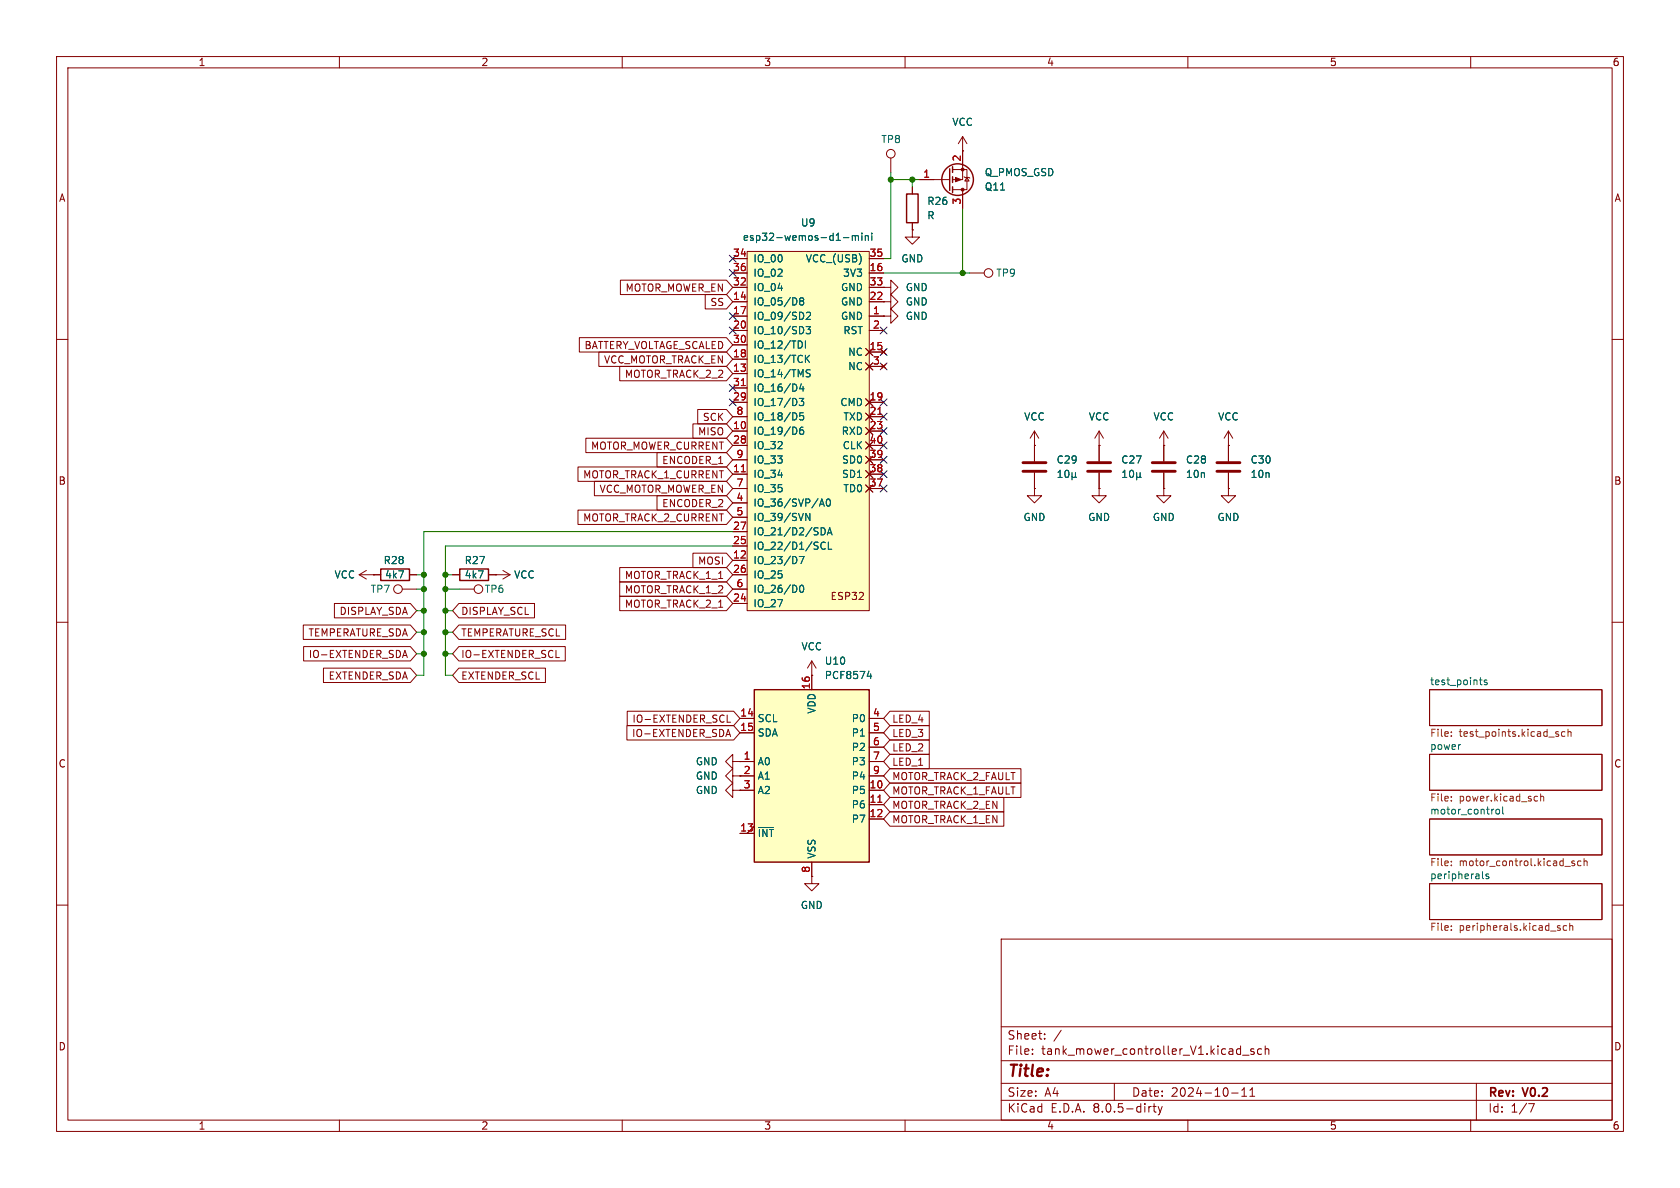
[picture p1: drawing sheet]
<svg xmlns="http://www.w3.org/2000/svg" width="297mm" height="210mm" viewBox="0 0 297 210" stroke-linecap="round" stroke-linejoin="round" font-family="sans-serif">
<g fill="none" stroke="#840000" stroke-width=".18">
<path d="M10 10h277v190h-277zM12 12h273v186h-273zM60 10v2M110 10v2M160 10v2M210 10v2M260 10v2M10 60h2M285 60h2M182.9 78.7h.1M182.9 76.2l-.8 1.3M182.9 76.2v5.3"/>
<path d="M182.9 76.2l.7 1.3M194.3 78.7h.1M194.3 76.2v5.3M194.3 76.2l-.8 1.3M194.3 76.2l.8 1.3M205.7 78.7h.1M205.7 76.2v5.3M205.7 76.2l-.7 1.3M205.7 76.2l.8 1.3M217.2 78.7h.1M217.2 76.2l-.8 1.3M217.2 76.2v5.3"/>
<path d="M217.2 76.2l.7 1.3M182.9 86.4v1.2h1.2l-1.2 1.3-1.3-1.3h1.3M182.9 86.4h.1M182.9 83.6v2.8M194.3 86.4v1.2h1.3l-1.3 1.3-1.3-1.3h1.3M194.3 86.4h.1M194.3 83.6v2.8M205.7 86.4v1.2h1.3l-1.3 1.3-1.2-1.3h1.2M205.7 86.4h.1M205.7 83.6v2.8M217.2 86.4v1.2h1.2l-1.2 1.3-1.3-1.3h1.3M217.2 86.4h.1"/>
<path d="M217.2 83.6v2.8M10 110h2M63.5 101.6h3.8M63.5 101.6l1.3 .8M64.8 100.8l-1.3 .8M66 101.6h.1M71.1 104.1h2.6M72.4 101.6h1.3M285 110h2M252.7 121.9h30.5v6.4h-30.5zM252.7 133.4h30.5v6.3h-30.5zM10 160h2"/>
<path d="M252.7 144.8h30.5v6.3h-30.5zM252.7 156.2h30.5v6.4h-30.5zM285 160h2M177 166h108v32h-108zM60 198v2M110 198v2M160 198v2M177 194.5h108M177 191.5h108M177 187.5h108M177 181.5h108M182.5 186.3v.1"/>
<path d="M182.5 185.5v.1M184.7 183.6v.1M184.7 182.8v.1M187.6 182.1l-1.3 2M197 191.5v3M203.5 195.6l-.3 .1M203.8 195.6h.6M204 195.1v1.3l.4 .2M204.7 195.6l.4 1M205.1 196.6l-.1 .4-.3 .1M205.5 195.6l-.4 1M210 198v2"/>
<path d="M217.7 193.2h1.2M219.5 193.8h.9M219.5 192.7l.5-.4v1.5M219.7 186.5h1.1M221 193.8h.8M221 192.7l.4-.4v1.5M221.7 185.5l-.4-.1-.2 .2 .1 .2 .5 .2v.3h-.6M223 185.5l-.4-.1-.3 .3v.4l.2 .2h.5M223.7 185.5l.2-.1 .3 .1 .1 .9M223.7 184.9v1.5M260 198v2M261 191.5v6.5"/>
<path d="M270.2 195.1h1l-.6 1.5"/>
<circle cx="70.4" cy="104.1" r=".76"/>
</g>
<g fill="none" stroke="#006464" stroke-width=".18">
<path d="M187 84.4h.8M187 83.5l.4-.4v1.3M188.4 83.3l.2-.2a.68 .68 0 0 1 .4 .7 .68 .68 0 0 1-.4 .6l-.2-.1-.1-.4zM189.5 84.2l.2 .2h.2l.2-.2M189.5 83.6v1.2M190.1 84.2l.2 .2M190.1 83.6v.6M198.5 84.4h.7M198.5 83.5l.3-.4v1.3M199.8 83.3l.2-.2a.68 .68 0 0 1 .4 .7 .68 .68 0 0 1-.4 .6l-.2-.1-.1-.4zM201 84.2l.1 .2h.3l.2-.2M201 83.6v1.2"/>
<path d="M201.6 84.2l.1 .2M201.6 83.6v.6M258.1 131.6h.1M261.5 120.2h.5M261.8 121h.2M262.9 120.3l-.3-.1-.2 .2v.2l.5 .1v.3h-.5M262.1 154.1v1.1l.2 .1M263.2 154.5h-.3l-.2 .2v.2l.5 .1v.3h-.5M264 143.1h.1M264.6 143.1h.3l.2 .2v.4l-.2 .2-.3-.1-.2-.1zM265.7 142.6v1.1l.1 .2"/>
</g>
<g fill="none" stroke="#725600" stroke-width=".18">
<path d="M256.6 129.4v.1M256.6 130.1v.1M275.2 129.8h.3l.1 .2-.2 .2h-.3M275.2 129.3l.3 .1M276.7 129.4l-.4-.1-.2 .3 .1 .5h.5M277.2 129.5l.2-.2 .3 .1v.8M277.2 128.9v1.3M256.6 152.9v.1M256.6 140.8v.1M256.6 141.5v.1M256.6 152.3v.1M271.5 140.8h.3"/>
<path d="M271.8 141.5l-.3 .1M272.4 140.9l.1-.1h.3l.1 .8M272.4 140.3v1.3M278.4 152.3l-.4-.1-.1 .2v.2l.5 .1v.3h-.5M279.5 152.3l-.4-.1-.2 .2 .1 .6h.5M280 152.3l.2-.1 .3 .1 .1 .7M280 151.8v1.2M256.6 163.7v.1M256.6 164.3v.2M275.5 164l.3 .1 .1 .2-.2 .2h-.3M275.5 163.6l.3 .1M277 163.7l-.4-.1-.2 .3 .1 .5h.5"/>
<path d="M277.5 163.7l.2-.1 .3 .1v.8M277.5 163.2v1.3"/>
</g>
<path d="M180.8 83.3h4.1M180.8 81.8h4.1M192.3 83.3h4M192.3 81.8h4M203.7 83.3h4.1M203.7 81.8h4.1M215.1 83.3h4.1M215.1 81.8h4.1" fill="none" stroke="#840000" stroke-width=".51"/>
<path d="M67.3 100.6h5.1v2h-5.1z" fill="none" stroke="#840000" stroke-width=".25"/>
<path d="M132.1 44.5h21.6v63.5h-21.6z" fill="#ffffc2"/>
<g fill="none" stroke="#840000" stroke-width=".18">
<path d="M129.5 55.9h2.6M129.5 58.4h2.6M129.5 53.3h2.6M129.5 48.3h2.6M129.5 50.8h2.6M129.5 45.7h2.6M132.1 44.5h21.6v63.5h-21.6zM153.7 55.9h2.5M153.7 58.4h2.5M153.7 53.3h2.5M153.7 48.3h2.5M153.7 50.8h2.5"/>
<path d="M153.7 45.7h2.5M129.5 76.2h2.6M129.5 66h2.6M129.5 63.5h2.6M129.5 71.1h2.6M129.5 73.7h2.6M129.5 78.7h2.6M129.5 61h2.6M129.5 68.6h2.6M153 64.1l1.3 1.3M153 61.6l1.3 1.3M153 70.5l1.3 1.3"/>
<path d="M153 73l1.3 1.3M153 75.6l1.3 1.2M153 78.1l1.3 1.3M153.7 64.8h2.5M153.7 76.2h2.5M153.7 62.2h2.5M153.7 71.1h2.5M153.7 73.7h2.5M153.7 78.7h2.5M154.3 64.1l-1.3 1.3M154.3 61.6l-1.3 1.3M154.3 70.5l-1.3 1.3"/>
<path d="M154.3 73l-1.3 1.3M154.3 75.6l-1.3 1.2M154.3 78.1l-1.3 1.3M155.8 64.4l.8 .8M155.8 61.8l.8 .8M156.6 61.8l-.8 .8M156.6 64.4l-.8 .8M129.5 88.9h2.6M129.5 91.4h2.6M129.5 83.8h2.6M129.5 99.1h2.6M129.5 96.5h2.6"/>
<path d="M129.5 94h2.6M129.5 86.4h2.6M129.5 81.3h2.6M153 85.7l1.3 1.3M153 83.2l1.3 1.3M153 80.6l1.3 1.3M153.7 83.8h2.5M153.7 86.4h2.5M153.7 81.3h2.5M154.3 85.7l-1.3 1.3M154.3 83.2l-1.3 1.3M154.3 80.6l-1.3 1.3"/>
<path d="M129.5 106.7h2.6M129.5 101.6h2.6M129.5 104.1h2.6M143.5 119.4h.1M143.5 116.8l-.8 1.3M143.5 116.8v2.6M143.5 116.8l.8 1.3"/>
</g>
<g fill="none" stroke="#006464" stroke-width=".18">
<path d="M141.6 53.2l-.2-.2 .2-.4h.2l.3 .3-.3 .3M141.6 53.2l-.2 .2v.4l.2 .1h.4l.1-.2v-.3l-.3-.2M141.6 53.2h.2M142.5 57.7h.8l-.4 .5 .3 .1v.6l-.1 .1-.6-.1M142.6 55.3l.5-.1 .2 .4-.8 .9h.8M149.1 42h1M150.7 41.6v.9M150.7 41.8l.3-.2 .2 .2M151.2 41.8l.2-.2 .3 .1 .1 .8M151.2 41.8v.7M152.4 41.2v.1M152.4 41.6v.9"/>
<path d="M153 41.8l.2-.2 .3 .1v.8M153 41.6v.9M154.1 41.2v.1M154.1 41.6v.9M141.3 70.4h.8l-.4 .5 .3 .1v.6l-.2 .1-.5-.1M141.6 60.3l.2 .5-.2 .7M141.7 67.8l-.3 .9h.7M142 75.5l-.4 .1a.85 .85 0 0 0 0 1.2l.4-.1 .1-.5-.3-.2-.3 .1-.1 .1M142 68.3v.9M142 73h-.6v.6l.1-.1h.5l.1 .2-.1 .4-.2 .1-.4-.1M142.4 60.3v1.2M142.6 63.4l.5 .7"/>
<path d="M142.6 65.9l.5 .2 .1 .3-.2 .2h-.5M142.6 65.4h.6M143.1 62.8l-.7 .7M141.3 98.4h.8l-.5 1.2M142.4 90.7l.8 1.3v-1.3M144.9 89.5l.4-1.3 .4 1.3M145 89.1h.6M145.2 96.8l.3 .3 .4-.1M145.2 93.3a.64 .64 0 0 1 .7 .6 .64 .64 0 0 1-.7 .7M145.9 96l-.4-.2-.3 .3M146.2 88.3l.2-.1a.68 .68 0 0 1 .4 .6 .68 .68 0 0 1-.4 .7l-.2-.1-.1-.4zM146.3 94.6l.4-1.3 .4 1.3"/>
<path d="M146.4 94.2h.6M146.4 95.8v1.3h.6M141.5 103.6l.2-.2a.68 .68 0 0 1 .4 .7 .68 .68 0 0 1-.4 .6l-.2-.1-.1-.4z"/>
</g>
<path d="M131.1 68.2h.7M155.2 73.2h.7M131.1 83.4h.7" fill="none" stroke="#a90000" stroke-width=".18"/>
<path d="M133.3 121.9h20.4v30.5h-20.4z" fill="#ffffc2"/>
<g fill="none" stroke="#840000" stroke-width=".25">
<path d="M160.3 34.3h2v5.1h-2zM167.9 29.8v3.9M168.4 29.5v1M168.4 31.2v1.1M168.4 33v1M81.3 100.6h5.1v2h-5.1zM133.3 121.9h20.4v30.5h-20.4z"/>
<circle cx="169.3" cy="31.7" r="2.79"/>
</g>
<g fill="none" stroke="#840000" stroke-width=".18">
<path d="M157.5 27.9v2.6M161.3 33v1.3M161.3 39.4v1.2M162.6 31.8h5.3M168.4 30h2.5v3.5h-2.5M170.2 26.7h.1M170.2 24.1v7.7h-1.8M170.2 24.1l-.8 1.3M170.2 33.5v3.3M170.2 24.1l.7 1.3M170.4 31.2l.2 .2h.7l.1 .1M170.9 31.4l.4 .6h-.7z"/>
<path d="M102.4 59.7h26l1.1 1.3-1.1 1.2h-26zM109.7 49.5h18.7l1.1 1.3-1.1 1.3h-18.7zM124.7 52.1h3.7l1.1 1.2-1.1 1.3h-3.7zM129.5 48.3h2.6M129.5 55.9h2.6M129.5 58.4h2.6M129.5 53.3h2.6M129.5 50.8h2.6M129.5 45.7h2.6M153.7 48.3h2.5M153.7 55.9h2.5M153.7 58.4h2.5"/>
<path d="M153.7 53.3h2.5M153.7 50.8h2.5M153.7 45.7h2.5M156.2 50.8h1.3v-1.3l1.2 1.3-1.2 1.3v-1.3M156.2 50.8h.1M156.2 55.9h1.3v-1.3l1.2 1.3-1.2 1.3v-1.3M156.2 55.9h.1M156.2 53.3h1.3v-1.2l1.2 1.2-1.2 1.3v-1.3M156.2 53.3h.1M161.3 40.6v1.3h1.3l-1.3 1.3-1.3-1.3h1.3M161.3 40.6h.1M171.4 48.3h2.6"/>
<path d="M103.6 77.5h24.8l1.1 1.2-1.1 1.3h-24.8zM105.9 62.2h22.5l1.1 1.3-1.1 1.3h-22.5zM109.6 64.8h18.8l1.1 1.2-1.1 1.3h-18.8zM122.5 74.9h5.9l1.1 1.3-1.1 1.3h-5.9zM123.3 72.4h5.1l1.1 1.3-1.1 1.2h-5.1zM129.5 76.2h2.6M129.5 66h2.6M129.5 63.5h2.6M129.5 71.1h2.6M129.5 73.7h2.6M129.5 78.7h2.6M129.5 61h2.6"/>
<path d="M129.5 68.6h2.6M153 64.1l1.3 1.3M153 61.6l1.3 1.3M153 70.5l1.3 1.3M153 73l1.3 1.3M153 75.6l1.3 1.2M153 78.1l1.3 1.3M153.7 64.8h2.5M153.7 76.2h2.5M153.7 62.2h2.5M153.7 71.1h2.5M153.7 73.7h2.5"/>
<path d="M153.7 78.7h2.5M154.3 64.1l-1.3 1.3M154.3 61.6l-1.3 1.3M154.3 70.5l-1.3 1.3M154.3 73l-1.3 1.3M154.3 75.6l-1.3 1.2M154.3 78.1l-1.3 1.3M155.8 64.4l.8 .8M155.8 61.8l.8 .8M156.6 61.8l-.8 .8M156.6 64.4l-.8 .8M182.9 78.7h.1"/>
<path d="M182.9 78.7v2.8M194.3 78.7h.1M194.3 78.7v2.8M205.7 78.7h.1M205.7 78.7v2.8M217.2 78.7h.1M217.2 78.7v2.8M102.2 90.2h26.2l1.1 1.2-1.1 1.3h-26.2zM102.2 82.5h26.2l1.1 1.3-1.1 1.3h-26.2zM105.1 85.1h23.3l1.1 1.3-1.1 1.2h-23.3zM116.1 80h12.3l1.1 1.3-1.1 1.3h-12.3zM116.1 87.6h12.3l1.1 1.3-1.1 1.3h-12.3z"/>
<path d="M122.5 97.8h5.9l1.1 1.3-1.1 1.2h-5.9zM129.5 88.9h2.6M129.5 91.4h2.6M129.5 83.8h2.6M129.5 99.1h2.6M129.5 96.5h2.6M129.5 94h2.6M129.5 86.4h2.6M129.5 81.3h2.6M153 85.7l1.3 1.3M153 83.2l1.3 1.3M153 80.6l1.3 1.3"/>
<path d="M153.7 83.8h2.5M153.7 86.4h2.5M153.7 81.3h2.5M154.3 85.7l-1.3 1.3M154.3 83.2l-1.3 1.3M154.3 80.6l-1.3 1.3M182.9 86.4h.1M182.9 83.6v2.8M194.3 86.4h.1M194.3 83.6v2.8M205.7 86.4h.1M205.7 83.6v2.8"/>
<path d="M217.2 86.4h.1M217.2 83.6v2.8M53.6 110.5h18.9l1.2 1.3-1.2 1.2h-18.9zM53.7 114.3h18.8l1.2 1.3-1.2 1.2h-18.8zM57.2 118.1h15.3l1.2 1.3-1.2 1.3h-15.3zM59.1 106.7h13.4l1.2 1.3-1.2 1.2h-13.4zM66 101.6h.1M66 101.6h1.3M71.3 115.9h.6M71.6 115l.4 1.2M72.4 101.6h1.3M80 101.6h1.3"/>
<path d="M81.1 118.1h15.3v2.6h-15.3l-1.1-1.3zM81.1 114.3h18.8v2.5h-18.8l-1.1-1.2zM81.1 106.7h13.4v2.5h-13.4l-1.1-1.2zM81.1 110.5h18.9v2.5h-18.9l-1.1-1.2zM81.3 104.1h2.5M86.4 101.6h3.8M87.6 101.6h.1M88.9 100.8l1.3 .8M90.2 101.6l-1.3 .8M98.3 116.2h.6M109.6 100.3h18.8l1.1 1.3-1.1 1.3h-18.8zM109.6 102.9h18.8l1.1 1.2-1.1 1.3h-18.8z"/>
<path d="M109.6 105.4h18.8l1.1 1.3-1.1 1.3h-18.8zM129.5 104.1h2.6M129.5 101.6h2.6M129.5 106.7h2.6M143.5 119.4h.1M143.5 119.4v2.5M110.8 128.3h18.9l1.1 1.2-1.1 1.3h-18.9zM110.9 125.7h18.8l1.1 1.3-1.1 1.3h-18.8zM128.4 129.8h.6M128.6 127.7h.6M128.7 128.9l.5 1.3M129.5 137.2v-1.3l-1.2 1.3 1.2 1.2v-1.2h3.8"/>
<path d="M129.5 139.7v-1.3l-1.2 1.3 1.2 1.3v-1.3h1.3M129.5 134.6v-1.2l-1.2 1.2 1.2 1.3v-1.3h1.3M130.8 139.7h.1M130.8 134.6h.1M130.8 134.6h2.5M130.8 139.7h2.5M130.8 127h2.5M130.8 129.5h2.5M153.7 134.6h2.5M153.7 139.7h2.5M153.7 127h2.5M153.7 129.5h2.5"/>
<path d="M153.7 137.2h2.5M153.7 132.1h2.5M157.3 133.3h7v2.6h-7l-1.1-1.3zM157.3 135.9h23.2v2.5h-23.2l-1.1-1.2zM157.3 138.4h23.2v2.6h-23.2l-1.1-1.3zM157.3 128.3h7v2.5h-7l-1.1-1.3zM157.3 130.8h7v2.6h-7l-1.1-1.3zM157.3 125.7h7v2.6h-7l-1.1-1.3zM130.8 147.3h2.5M133.3 146.1l-1.2 1.2M143.5 154.9v1.3h1.3l-1.3 1.3-1.3-1.3h1.3M143.5 154.9h.1"/>
<path d="M143.5 152.4v2.5M153.7 142.2h2.5M153.7 144.8h2.5M157.3 141h20.2v2.5h-20.2l-1.1-1.3zM157.3 143.5h20.2v2.6h-20.2l-1.1-1.3z"/>
<circle cx="157.5" cy="27.2" r=".76"/>
<circle cx="174.8" cy="48.3" r=".76"/>
<circle cx="84.6" cy="104.1" r=".76"/>
</g>
<path d="M131.1 68.2h.7M155.2 73.2h.7M131.1 83.4h.7M155.2 141.8h.7" fill="none" stroke="#a90000" stroke-width=".18"/>
<g fill="none" stroke="#006464" stroke-width=".18">
<path d="M141.6 53.2l-.2-.2 .2-.4h.2l.3 .3-.3 .3M141.6 53.2l-.2 .2v.4l.2 .1h.4l.1-.2v-.3l-.3-.2M141.6 53.2h.2M142.5 57.7h.8l-.4 .5 .3 .1v.6l-.1 .1-.6-.1M142.6 55.3l.5-.1 .2 .4-.8 .9h.8M149.1 42h1M150.7 41.6v.9M150.7 41.8l.3-.2 .2 .2M151.2 41.8l.2-.2 .3 .1 .1 .8M151.2 41.8v.7M152.4 41.2v.1M152.4 41.6v.9"/>
<path d="M153 41.8l.2-.2 .3 .1v.8M153 41.6v.9M154.1 41.2v.1M154.1 41.6v.9M141.3 70.4h.8l-.4 .5 .3 .1v.6l-.2 .1-.5-.1M141.6 60.3l.2 .5-.2 .7M141.7 67.8l-.3 .9h.7M142 75.5l-.4 .1a.85 .85 0 0 0 0 1.2l.4-.1 .1-.5-.3-.2-.3 .1-.1 .1M142 68.3v.9M142 73h-.6v.6l.1-.1h.5l.1 .2-.1 .4-.2 .1-.4-.1M142.4 60.3v1.2M142.6 63.4l.5 .7"/>
<path d="M142.6 65.9l.5 .2 .1 .3-.2 .2h-.5M142.6 65.4h.6M143.1 62.8l-.7 .7M141.3 98.4h.8l-.5 1.2M142.4 90.7l.8 1.3v-1.3M144.9 89.5l.4-1.3 .4 1.3M145 89.1h.6M145.2 96.8l.3 .3 .4-.1M145.2 93.3a.64 .64 0 0 1 .7 .6 .64 .64 0 0 1-.7 .7M145.9 96l-.4-.2-.3 .3M146.2 88.3l.2-.1a.68 .68 0 0 1 .4 .6 .68 .68 0 0 1-.4 .7l-.2-.1-.1-.4zM146.3 94.6l.4-1.3 .4 1.3"/>
<path d="M146.4 94.2h.6M146.4 95.8v1.3h.6M187 84.4h.8M187 83.5l.4-.4v1.3M188.4 83.3l.2-.2a.68 .68 0 0 1 .4 .7 .68 .68 0 0 1-.4 .6l-.2-.1-.1-.4zM189.5 84.2l.2 .2h.2l.2-.2M189.5 83.6v1.2M190.1 84.2l.2 .2M190.1 83.6v.6M198.5 84.4h.7M198.5 83.5l.3-.4v1.3M199.8 83.3l.2-.2a.68 .68 0 0 1 .4 .7 .68 .68 0 0 1-.4 .6l-.2-.1-.1-.4z"/>
<path d="M201 84.2l.1 .2h.3l.2-.2M201 83.6v1.2M201.6 84.2l.1 .2M201.6 83.6v.6M141.5 103.6l.2-.2a.68 .68 0 0 1 .4 .7 .68 .68 0 0 1-.4 .6l-.2-.1-.1-.4zM153.3 119.5h.8M153.9 119.1v.9M134.1 146.3h2.6"/>
</g>
<g fill="#840000" stroke="#840000" stroke-width=".18">
<path d="M168.9 31.4l1 .4-1 .3z"/>
<circle cx="170.2" cy="30" r=".25"/>
<circle cx="170.2" cy="33.5" r=".25"/>
</g>
<g fill="none" stroke="#009600" stroke-width=".18">
<path d="M157.5 30.5v15.2h-1.3M157.5 31.8h5.1M161.3 31.8v1.2M170.2 36.8v11.5M156.2 48.3h15.2M129.5 96.5h-50.8v22.9h1.3M129.5 94h-54.6v25.4h-1.2M73.7 104.1h1.2M73.7 101.6h1.2M73.7 108h1.2M73.7 111.8h1.2M73.7 115.6h1.2"/>
<path d="M78.7 104.1h2.6M78.7 101.6h1.3M78.7 108h1.3M78.7 111.8h1.3M78.7 115.6h1.3"/>
</g>
<g fill="none" stroke="#000084" stroke-width=".18">
<path d="M128.9 47.7l1.2 1.2M128.9 45.1l1.2 1.2M128.9 57.8l1.2 1.2M128.9 55.3l1.2 1.2M130.1 47.7l-1.2 1.2M130.1 45.1l-1.2 1.2M130.1 57.8l-1.2 1.2M130.1 55.3l-1.2 1.2M155.6 57.8l1.2 1.2M156.8 57.8l-1.2 1.2M128.9 68l1.2 1.2M128.9 70.5l1.2 1.2"/>
<path d="M130.1 68l-1.2 1.2M130.1 70.5l-1.2 1.2M155.6 75.6l1.2 1.2M155.6 73.1l1.2 1.2M155.6 70.5l1.2 1.2M155.6 78.1l1.2 1.2M155.6 61.6l1.2 1.2M155.6 64.2l1.2 1.2M156.8 75.6l-1.2 1.2M156.8 73.1l-1.2 1.2M156.8 70.5l-1.2 1.2M156.8 78.1l-1.2 1.2"/>
<path d="M156.8 61.6l-1.2 1.2M156.8 64.2l-1.2 1.2M155.6 85.8l1.2 1.2M155.6 80.7l1.2 1.2M155.6 83.2l1.2 1.2M156.8 85.8l-1.2 1.2M156.8 80.7l-1.2 1.2M156.8 83.2l-1.2 1.2"/>
</g>
<g fill="#009600" stroke="#009600" stroke-width=".18">
<circle cx="161.3" cy="31.8" r=".46"/>
<circle cx="157.5" cy="31.8" r=".46"/>
<circle cx="170.2" cy="48.3" r=".46"/>
<circle cx="74.9" cy="115.6" r=".46"/>
<circle cx="78.7" cy="115.6" r=".46"/>
<circle cx="74.9" cy="101.6" r=".46"/>
<circle cx="78.7" cy="111.8" r=".46"/>
<circle cx="78.7" cy="108" r=".46"/>
<circle cx="74.9" cy="108" r=".46"/>
<circle cx="74.9" cy="111.8" r=".46"/>
<circle cx="78.7" cy="101.6" r=".46"/>
<circle cx="74.9" cy="104.1" r=".46"/>
<circle cx="78.7" cy="104.1" r=".46"/>
</g>
<text font-size="2.8" fill="#840000" x="178" y="190.9">Title:</text>
<g font-size="2.1" fill="#840000">
<text x="178" y="184">Sheet:</text>
<text x="178" y="186.7">File:</text>
<text x="184.1" y="186.7">tank_mower_controller_V1.kicad_sch</text>
<text x="178" y="196.9">KiCad</text>
<text x="178" y="194.1">Size:</text>
<text x="184.7" y="194.1">A4</text>
<text x="185.7" y="196.9">E.D.A.</text>
<text x="193.3" y="196.9">8.0.5-dirty</text>
<text x="200" y="194.1">Date:</text>
<text x="207" y="194.1">2024-10-11</text>
<text x="263" y="194.3">Rev:</text>
<text x="263" y="196.9">Id:</text>
<text x="267.1" y="196.9">1/7</text>
<text x="269.4" y="194.3">V0.2</text>
</g>
<g font-size="1.8" fill="#840000">
<text x="35" y="11.9">1</text>
<text x="85" y="11.9">2</text>
<text x="135" y="11.9">3</text>
<text x="185" y="11.9">4</text>
<text x="235" y="11.9">5</text>
<text x="285" y="11.9">6</text>
<text x="10.3" y="35.9">A</text>
<text x="285.3" y="35.9">A</text>
<text x="110.5" y="51.8">MOTOR_MOWER_EN</text>
<text x="125.5" y="54.3">SS</text>
<text x="103.2" y="61.9">BATTERY_VOLTAGE_SCALED</text>
<text x="106.7" y="64.5">VCC_MOTOR_TRACK_EN</text>
<text x="110.4" y="67">MOTOR_TRACK_2_2</text>
<text x="123.3" y="77.2">MISO</text>
<text x="124.2" y="74.6">SCK</text>
<text x="104.4" y="79.7">MOTOR_MOWER_CURRENT</text>
<text x="117" y="82.2">ENCODER_1</text>
<text x="10.3" y="85.9">B</text>
<text x="103" y="84.8">MOTOR_TRACK_1_CURRENT</text>
<text x="105.9" y="87.3">VCC_MOTOR_MOWER_EN</text>
<text x="117" y="89.9">ENCODER_2</text>
<text x="285.3" y="85.9">B</text>
<text x="103" y="92.4">MOTOR_TRACK_2_CURRENT</text>
<text x="123.3" y="100">MOSI</text>
<text x="110.4" y="102.6">MOTOR_TRACK_1_1</text>
<text x="110.4" y="105.1">MOTOR_TRACK_1_2</text>
<text x="110.4" y="107.6">MOTOR_TRACK_2_1</text>
<text x="146.7" y="106.3">ESP32</text>
<text x="54.4" y="112.7">TEMPERATURE_SDA</text>
<text x="59.9" y="108.9">DISPLAY_SDA</text>
<text x="81.4" y="108.9">DISPLAY_SCL</text>
<text x="81.4" y="112.7">TEMPERATURE_SCL</text>
<text x="54.5" y="116.5">IO-EXTENDER_SDA</text>
<text x="81.4" y="116.5">IO-EXTENDER_SCL</text>
<text x="58" y="120.3">EXTENDER_SDA</text>
<text x="81.4" y="120.3">EXTENDER_SCL</text>
<text x="111.6" y="130.5">IO-EXTENDER_SDA</text>
<text x="111.7" y="128">IO-EXTENDER_SCL</text>
<text x="157.6" y="130.5">LED_3</text>
<text x="157.6" y="128">LED_4</text>
<text x="10.3" y="135.9">C</text>
<text x="131.4" y="136.9">2</text>
<text x="157.6" y="135.6">LED_1</text>
<text x="157.6" y="133">LED_2</text>
<text x="285.3" y="135.9">C</text>
<text x="157.6" y="143.2">MOTOR_TRACK_2_EN</text>
<text x="157.6" y="138.1">MOTOR_TRACK_2_FAULT</text>
<text x="157.6" y="140.7">MOTOR_TRACK_1_FAULT</text>
<text x="157.6" y="145.7">MOTOR_TRACK_1_EN</text>
<text x="10.3" y="185.9">D</text>
<text x="285.3" y="185.9">D</text>
<text x="35" y="199.9">1</text>
<text x="85" y="199.9">2</text>
<text x="135" y="199.9">3</text>
<text x="185" y="199.9">4</text>
<text x="235" y="199.9">5</text>
<text x="285" y="199.9">6</text>
</g>
<g font-size="1.8" fill="#006464">
<text x="168.3" y="22.5">VCC</text>
<text x="155.7" y="25.5">TP8</text>
<text x="174" y="33.9">Q11</text>
<text x="174" y="31.3">Q_PMOS_GSD</text>
<text x="141.5" y="40.2">U9</text>
<text x="163.8" y="36.4">R26</text>
<text x="163.8" y="39">R</text>
<text x="131.2" y="42.8">esp32-wemos-d1-mini</text>
<text x="133.1" y="46.6">IO_00</text>
<text x="142.4" y="46.6">VCC_(USB)</text>
<text x="159.3" y="46.6">GND</text>
<text x="133.1" y="51.7">IO_04</text>
<text x="133.1" y="49.1">IO_02</text>
<text x="148.6" y="51.7">GND</text>
<text x="148.9" y="49.1">3V3</text>
<text x="160" y="51.7">GND</text>
<text x="176" y="49.1">TP9</text>
<text x="133.1" y="54.2">IO_05/D8</text>
<text x="133.1" y="56.7">IO_09/SD2</text>
<text x="133.1" y="59.3">IO_10/SD3</text>
<text x="148.6" y="56.7">GND</text>
<text x="148.6" y="54.2">GND</text>
<text x="149" y="59.3">RST</text>
<text x="160" y="56.7">GND</text>
<text x="160" y="54.2">GND</text>
<text x="133.1" y="64.4">IO_13/TCK</text>
<text x="133.1" y="61.8">IO_12/TDI</text>
<text x="149.9" y="65.6">NC</text>
<text x="149.9" y="63.1">NC</text>
<text x="133.1" y="66.9">IO_14/TMS</text>
<text x="133.1" y="72">IO_17/D3</text>
<text x="133.1" y="69.4">IO_16/D4</text>
<text x="148.5" y="72">CMD</text>
<text x="133.1" y="77.1">IO_19/D6</text>
<text x="133.1" y="74.5">IO_18/D5</text>
<text x="148.7" y="77.1">RXD</text>
<text x="149" y="74.5">TXD</text>
<text x="181" y="74.5">VCC</text>
<text x="192.4" y="74.5">VCC</text>
<text x="203.8" y="74.5">VCC</text>
<text x="215.3" y="74.5">VCC</text>
<text x="133.1" y="79.6">IO_32</text>
<text x="133.1" y="82.1">IO_33</text>
<text x="148.8" y="82.1">SD0</text>
<text x="148.9" y="79.6">CLK</text>
<text x="186.7" y="82.1">C29</text>
<text x="198.1" y="82.1">C27</text>
<text x="209.6" y="82.1">C28</text>
<text x="221" y="82.1">C30</text>
<text x="133.1" y="89.8">IO_36/SVP/A0</text>
<text x="133.1" y="84.7">IO_34</text>
<text x="133.1" y="87.2">IO_35</text>
<text x="148.8" y="84.7">SD1</text>
<text x="149" y="87.2">TD0</text>
<text x="209.6" y="84.7">10n</text>
<text x="221" y="84.7">10n</text>
<text x="133.1" y="92.3">IO_39/SVN</text>
<text x="133.1" y="94.8">IO_21/D2/SDA</text>
<text x="180.8" y="92.3">GND</text>
<text x="192.3" y="92.3">GND</text>
<text x="203.7" y="92.3">GND</text>
<text x="215.1" y="92.3">GND</text>
<text x="67.7" y="99.9">R28</text>
<text x="82.1" y="99.9">R27</text>
<text x="133.1" y="99.9">IO_23/D7</text>
<text x="133.1" y="97.4">IO_22/D1/SCL</text>
<text x="59" y="102.5">VCC</text>
<text x="65.4" y="105">TP7</text>
<text x="68" y="102.5">4k7</text>
<text x="82.1" y="102.5">4k7</text>
<text x="85.6" y="105">TP6</text>
<text x="90.8" y="102.5">VCC</text>
<text x="133.1" y="107.5">IO_27</text>
<text x="133.1" y="102.5">IO_25</text>
<text x="133.1" y="105">IO_26/D0</text>
<text x="141.6" y="115.2">VCC</text>
<text x="145.7" y="117.7">U10</text>
<text x="145.7" y="120.2">PCF8574</text>
<text x="252.7" y="121.2">test_points</text>
<text x="133.9" y="127.9">SCL</text>
<text x="133.9" y="130.4">SDA</text>
<text x="144.4" y="126.3" transform="rotate(-90 144.4 126.3)">VDD</text>
<text x="150.5" y="127.9">P0</text>
<text x="150.5" y="130.4">P1</text>
<text x="122.9" y="135.5">GND</text>
<text x="133.9" y="135.5">A0</text>
<text x="150.5" y="132.9">P2</text>
<text x="150.5" y="135.5">P3</text>
<text x="252.7" y="132.6">power</text>
<text x="122.9" y="138">GND</text>
<text x="122.9" y="140.6">GND</text>
<text x="133.9" y="138">A1</text>
<text x="133.9" y="140.6">A2</text>
<text x="150.5" y="140.6">P5</text>
<text x="150.5" y="143.1">P6</text>
<text x="150.5" y="138">P4</text>
<text x="133.9" y="148.2">~{INT}</text>
<text x="150.5" y="145.6">P7</text>
<text x="252.7" y="144.1">motor_control</text>
<text x="144.4" y="151.9" transform="rotate(-90 144.4 151.9)">VSS</text>
<text x="252.7" y="155.5">peripherals</text>
<text x="141.5" y="160.9">GND</text>
</g>
<g font-size="1.8" fill="#a90000">
<text x="169.9" y="28.6" transform="rotate(-90 169.9 28.6)">2</text>
<text x="163.1" y="31.5">1</text>
<text x="169.9" y="36.3" transform="rotate(-90 169.9 36.3)">3</text>
<text x="129.5" y="45.5">34</text>
<text x="153.6" y="45.5">35</text>
<text x="129.5" y="53.1">14</text>
<text x="129.5" y="50.5">32</text>
<text x="129.5" y="48">36</text>
<text x="153.6" y="48">16</text>
<text x="153.6" y="53.1">22</text>
<text x="153.6" y="50.5">33</text>
<text x="129.5" y="55.6">17</text>
<text x="129.5" y="58.2">20</text>
<text x="154.2" y="55.6">1</text>
<text x="154.2" y="58.2">2</text>
<text x="129.5" y="65.8">13</text>
<text x="129.5" y="63.2">18</text>
<text x="129.5" y="60.7">30</text>
<text x="153.6" y="62">15</text>
<text x="154.2" y="64.5">3</text>
<text x="129.5" y="70.9">29</text>
<text x="129.5" y="68.3">31</text>
<text x="153.6" y="70.9">19</text>
<text x="129.5" y="75.9">10</text>
<text x="130.1" y="73.4">8</text>
<text x="153.6" y="73.4">21</text>
<text x="153.6" y="75.9">23</text>
<text x="129.5" y="83.6">11</text>
<text x="129.5" y="78.5">28</text>
<text x="130.1" y="81">9</text>
<text x="153.6" y="83.6">38</text>
<text x="153.6" y="81">39</text>
<text x="153.6" y="78.5">40</text>
<text x="130.1" y="88.6">4</text>
<text x="130.1" y="86.1">7</text>
<text x="153.6" y="86.1">37</text>
<text x="129.5" y="93.7">27</text>
<text x="130.1" y="91.2">5</text>
<text x="129.5" y="98.8">12</text>
<text x="129.5" y="96.3">25</text>
<text x="129.5" y="101.3">26</text>
<text x="129.5" y="106.4">24</text>
<text x="130.1" y="103.9">6</text>
<text x="143.3" y="122" transform="rotate(-90 143.3 122)">16</text>
<text x="130.8" y="126.7">14</text>
<text x="130.8" y="129.3">15</text>
<text x="154.2" y="126.7">4</text>
<text x="154.2" y="129.3">5</text>
<text x="154.2" y="131.8">6</text>
<text x="131.4" y="134.4">1</text>
<text x="154.2" y="134.4">7</text>
<text x="154.2" y="136.9">9</text>
<text x="131.4" y="139.4">3</text>
<text x="153.6" y="139.4">10</text>
<text x="153.6" y="142">11</text>
<text x="130.8" y="147.1">13</text>
<text x="153.6" y="144.5">12</text>
<text x="143.3" y="154.4" transform="rotate(-90 143.3 154.4)">8</text>
</g>
<g font-size="1.8" fill="#725600">
<text x="252.7" y="130.6">File:</text>
<text x="258" y="130.6">test_points.kicad_sch</text>
<text x="252.7" y="142">File:</text>
<text x="258" y="142">power.kicad_sch</text>
<text x="252.7" y="153.4">File:</text>
<text x="258" y="153.4">motor_control.kicad_sch</text>
<text x="252.7" y="164.9">File:</text>
<text x="258" y="164.9">peripherals.kicad_sch</text>
</g>
</svg>
